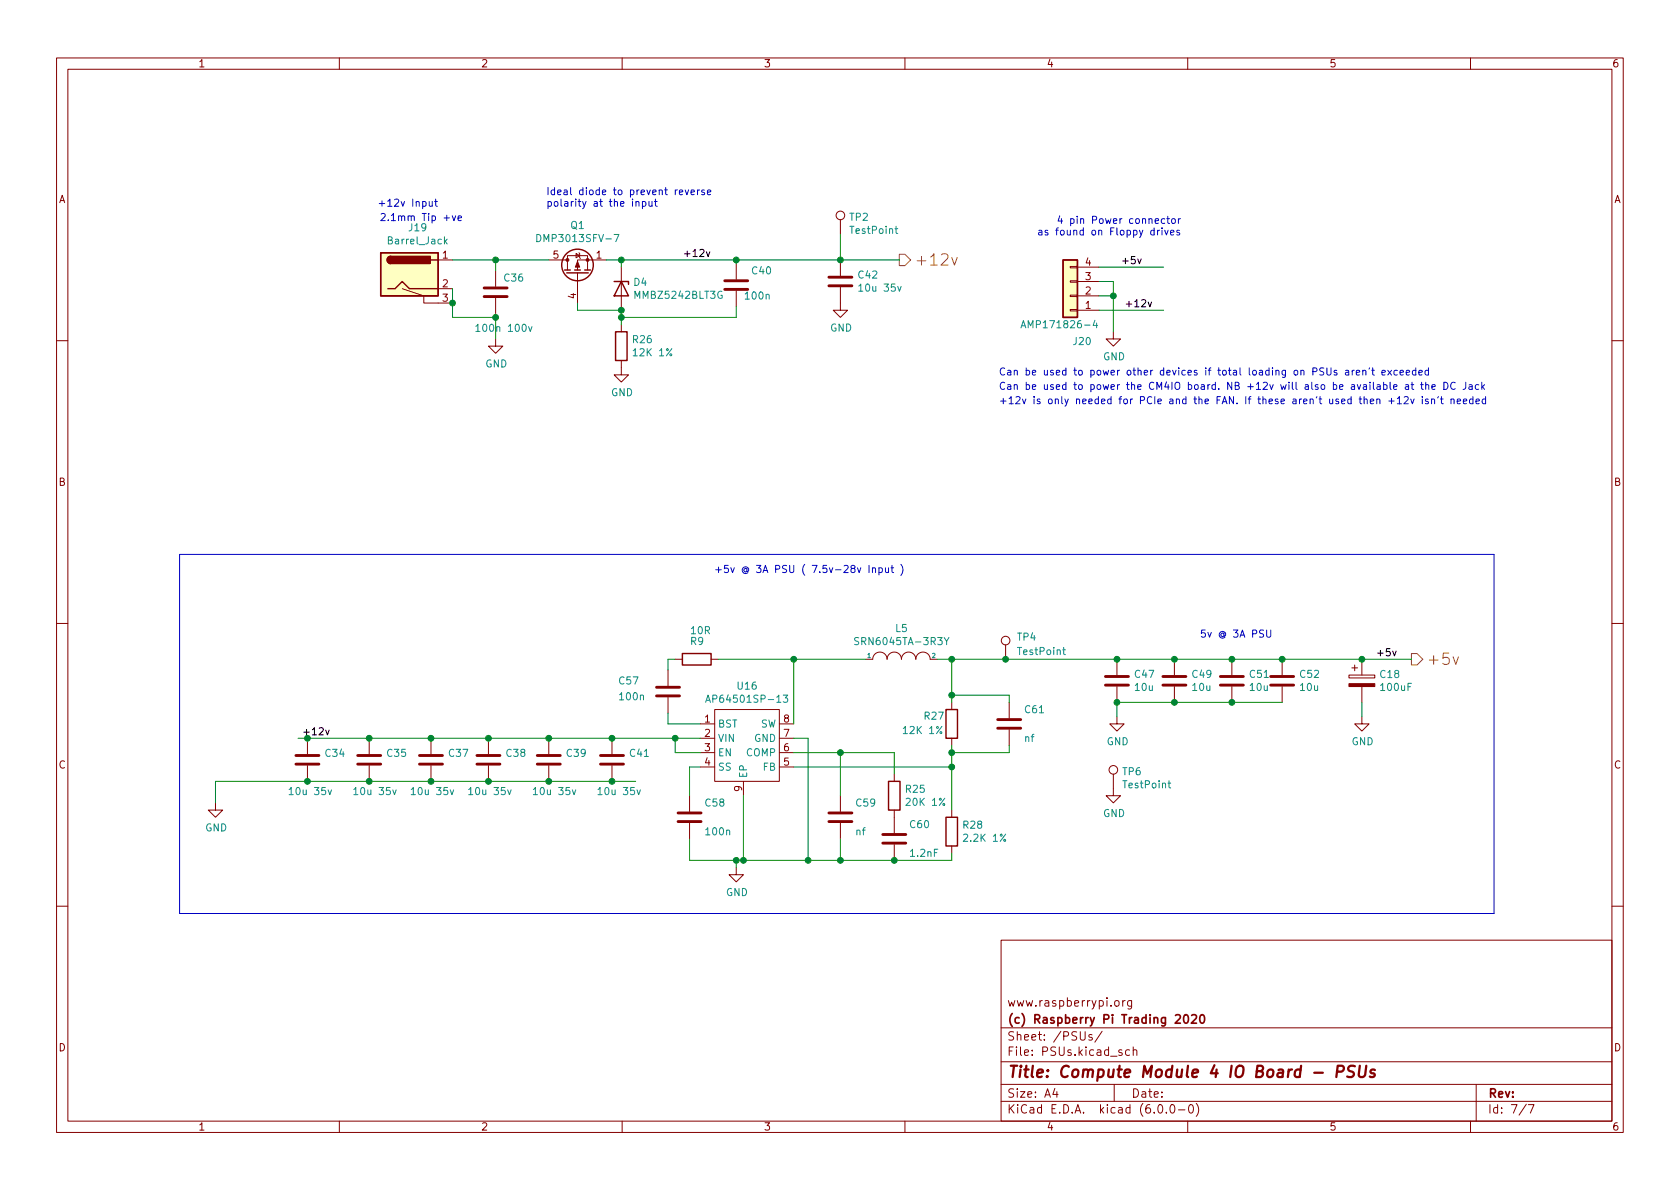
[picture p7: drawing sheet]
<svg xmlns="http://www.w3.org/2000/svg" width="297mm" height="210mm" viewBox="0 0 297 210" stroke-linecap="round" stroke-linejoin="round" font-family="sans-serif">
<g fill="none" stroke="#840000" stroke-width=".18">
<path d="M10 10.2h277v190.1h-277zM12 12.2h273v186.1h-273zM60 10.2v2M110 10.2v2M160 10.2v2M210 10.2v2M260 10.2v2M148.6 38.9v2.5M71.1 51l3.8 1.3v1.3h5.1M77.5 46h2.5M77.5 51h2.5M87.6 59.9v1.3h1.3l-1.3 1.3-1.2-1.3h1.2"/>
<path d="M87.6 47.9v2.8M87.6 52.7v2.8M97 46h3.3M100.3 47.7v-2.5h3.6v2.5M101.9 44.8l.6 .4-.6 .4zM102.1 48.3v5.3M102.4 44.7l.1 .1v.8l.1 .1M107.2 46h-5.1v1.7M109.9 47.2v7.7M109.9 57.4v1.3M130.2 46.6v2.8M130.2 51.4v2.8"/>
<path d="M148.6 50.8v4.1h1.3l-1.3 1.2-1.3-1.2h1.3M148.6 46v2.8M189.2 47.1h1.3v.3h-1.3zM189.2 49.7h1.3v.2h-1.3zM189.2 52.2h1.3v.2h-1.3zM189.2 54.7h1.3v.3h-1.3zM190.5 54.9h3.8M190.5 52.3h3.8M190.5 49.8h3.8M190.5 47.2h3.8M196.8 58.7v1.2h1.3l-1.3 1.3-1.2-1.3h1.2M10 60.2h2"/>
<path d="M109.9 63.7v2.6h1.2l-1.2 1.3-1.3-1.3h1.3M285 60.2h2M10 110.2h2M118.1 118.5v2.8M119.4 116.6h1.2M125.7 116.6h1.3M153 116.6h1.3a1.27 1.27 0 0 1 1.3-1.3 1.27 1.27 0 0 1 1.2 1.3 1.27 1.27 0 0 1 1.3-1.3 1.27 1.27 0 0 1 1.3 1.3 1.27 1.27 0 0 1 1.3-1.3 1.27 1.27 0 0 1 1.2 1.3 1.27 1.27 0 0 1 1.3-1.3 1.27 1.27 0 0 1 1.3 1.3h1.2M177.8 114v2.6M197.5 116.6v2.8M207.6 116.6v2.8M217.8 116.6v2.8M226.7 116.6v2.8"/>
<path d="M238.5 119.4h4.6v.5h-4.6zM239 118.1h1M239.5 117.6v1M240.8 116.6v2.8M285 110.2h2M54.4 130.6v2.7M54.4 135.4v2.8M65.3 130.6v2.7M65.3 135.4v2.8M76.2 130.6v2.7M76.2 135.4v2.8M86.4 130.6v2.7"/>
<path d="M86.4 135.4v2.8M97 130.6v2.7M97 135.4v2.8M108.2 130.6v2.7M108.2 135.4v2.8M118.1 123.3v2.8M123.8 128h2.6M123.8 130.6h2.6M123.8 133.1h2.6M123.8 135.6h2.6M126.4 125.5h11.4v12.7h-11.4zM131.4 138.2v2.5"/>
<path d="M137.8 128h2.5M137.8 130.6h2.5M137.8 133.1h2.5M137.8 135.6h2.5M158.1 136.9v1.3M168.3 124.2v1.3M168.3 130.6v1.2M178.4 124.2v2.8M178.4 129v2.8M196.8 136.9v3.8h1.3l-1.3 1.3-1.2-1.3h1.2M197.5 126.7v1.3h1.3l-1.3 1.3-1.3-1.3h1.3M197.5 121.4v2.8"/>
<path d="M207.6 121.4v2.8M217.8 121.4v2.8M226.7 121.4v2.8M240.8 126.7v1.3h1.3l-1.3 1.3-1.3-1.3h1.3M240.8 121.4v2.8M38.1 142v1.3h1.3l-1.3 1.2-1.3-1.2h1.3M121.9 140.7v2.8M121.9 145.5v2.8M130.2 153.4v1.3h1.2l-1.2 1.3-1.3-1.3h1.3M148.6 140.7v2.8M148.6 145.5v2.8M158.1 143.3v4"/>
<path d="M158.1 149.3v2.8M168.3 143.3v1.2M168.3 149.6v1.3M10 160.2h2M177 166.3h108v32h-108zM197.2 177l.4-.1 .3 .3v.4l-.3 .3h-.4l-.1-.3v-.4zM198.5 176.9v1M198.9 176.9l-.3 .1-.1 .2M200.1 176.9v1.2l-.3 .3h-.4M200.1 177l-.5-.1-.2 .3v.4l.1 .3h.6M285 160.2h2M60 198.3v2"/>
<path d="M110 198.3v2M160 198.3v2M177 194.8h108M177 191.8h108M177 187.8h108M177 181.8h108M186.5 192.5l-.4 1h1M186.9 193v1M193.1 183l-.4-.1-.2 .2 .1 .3 .5 .1v.4h-.6M194.9 182.4l-1.3 1.9M197 191.8v3M198.4 185.7l-.4-.1-.2 .2 .1 .3 .5 .1v.4h-.6"/>
<path d="M199.7 185.7l-.4-.1-.3 .3v.4l.1 .3h.6M200.4 185.8l.2-.2 .3 .1 .1 .9M200.4 185.1v1.5M204.9 195.4l.2-.1a.81 .81 0 0 1 .6 .7 .81 .81 0 0 1-.3 .8h-.2a.81 .81 0 0 1-.6-.6 .81 .81 0 0 1 .3-.8zM206.2 196.7v.1M207.1 195.4l.1-.1a.81 .81 0 0 1 .6 .7 .81 .81 0 0 1-.3 .8h-.1a.81 .81 0 0 1-.6-.6 .81 .81 0 0 1 .3-.8zM208.4 196.3h1.1M210 198.3v2M210.4 195.4l.1-.1a.81 .81 0 0 1 .6 .7 .81 .81 0 0 1-.3 .8h-.2a.81 .81 0 0 1-.5-.6 .81 .81 0 0 1 .3-.8zM211.5 195.1a1.72 1.72 0 0 1 0 2.3M260 198.3v2M261 191.8v6.5"/>
<path d="M269.9 195.3l-1.3 1.9M270.2 195.3h1l-.6 1.5"/>
<circle cx="148.6" cy="38.1" r=".76"/>
<circle cx="177.8" cy="113.3" r=".76"/>
<circle cx="196.8" cy="136.1" r=".76"/>
</g>
<path d="M232.4 189.7h1.5M236.4 189.5h.8a.55 .55 0 0 0 .4-.5 .55 .55 0 0 0-.3-.5h-.8l-.2 2M239.6 188.6a.85 .85 0 0 0-1.1 .1 .45 .45 0 0 0 .2 .7l.4 .1a.49 .49 0 0 1 .3 .5 .49 .49 0 0 1-.5 .5l-.7-.1M240.4 188.5l-.2 1.6 .2 .3a.66 .66 0 0 0 1-.3l.2-1.6M243.1 189.2a.49 .49 0 0 0-.8 .3l.1 .2 .6 .2 .1 .2-.1 .3-.2 .1-.6-.1" fill="none" stroke="#840000" stroke-width=".4"/>
<path d="M207.8 179.6l.6-.2 .2 .2 .1 .3-.9 1h.9M209.4 179.6l.2-.2a.81 .81 0 0 1 .6 .7 .81 .81 0 0 1-.3 .8h-.1a.81 .81 0 0 1-.4-1.3zM210.7 179.6l.6-.2 .2 .2 .1 .3-1 1h1M212.3 179.6l.2-.2a.81 .81 0 0 1 .6 .7 .81 .81 0 0 1-.3 .8h-.2a.81 .81 0 0 1-.3-1.3z" fill="none" stroke="#840000" stroke-width=".3"/>
<g fill="none" stroke="#840000" stroke-width=".51">
<path d="M85.6 52.4h4.1M85.6 50.9h4.1M128.1 51.2h4.1M128.1 49.7h4.1M146.6 50.5h4M146.6 49h4M195.5 119.6h4M205.6 119.6h4.1M215.8 119.6h4M224.7 119.6h4M52.3 135.1h4.1M52.3 133.6h4.1"/>
<path d="M63.2 135.1h4.1M63.2 133.6h4.1M74.2 135.1h4M74.2 133.6h4M84.3 135.1h4.1M84.3 133.6h4.1M95 135.1h4.1M95 133.6h4.1M106.2 135.1h4M106.2 133.6h4M116.1 123.1h4M116.1 121.5h4"/>
<path d="M176.4 128.8h4.1M176.4 127.2h4.1M195.5 121.2h4M205.6 121.2h4.1M215.8 121.2h4M224.7 121.2h4M119.9 145.3h4.1M119.9 143.8h4.1M146.6 145.3h4M146.6 143.8h4M156.1 149.1h4M156.1 147.6h4"/>
</g>
<g fill="none" stroke="#008484" stroke-width=".18">
<path d="M78.7 42.7l.4 .4M79.1 42.3l-.5 .5M84.1 57.7l.4-.4v1.3M84.1 58.6h.8M93.5 57.8l.3 .8 .3-.8M94.9 41.5a.64 .64 0 0 1 .7 .6 .64 .64 0 0 1-.7 .6zM108.6 41.5h.8l-.5 1.2M127.6 51.6a.59 .59 0 0 0-.7 .5 .59 .59 0 0 0 .7 .6l.1-.5h-.3M151.8 50.6l.4-.4v1.3M151.8 51.5h.8M158.2 40.4h.5M158.4 40v1.1l.3 .2"/>
<path d="M158.7 50.6l.3 .9 .3-.9M180.5 58l.4-1.3 .5 1.3M180.6 57.6h.6M193.6 56.6l-.3 .9h.8M193.9 57.1v.9M151.8 112.8l-.5-.1-.1 .2v.3l.5 .3 .1 .3-.2 .2-.5-.1M166.9 112.7l.5 .7 .4-.7M187.9 114.9h.5M188.1 114.5v1.1l.3 .2M51.1 139.6l.4-.3v1.2M58 139.7l.3 .8 .3-.8M62.6 139.6l.3-.3v1.2"/>
<path d="M69.4 139.7l.3 .8 .4-.8M72.7 139.6l.4-.3v1.2M79.6 139.7l.3 .8 .3-.8M82.9 139.6l.3-.3v1.2M89.8 139.7l.3 .8 .3-.8M94.3 139.6l.4-.3v1.2M101.2 139.7l.3 .8 .3-.8M105.7 139.6l.4-.3v1.2M112.6 139.7l.3 .8 .3-.8M124.8 124.2l.4-1.3 .4 1.3M124.9 123.8h.6M138.5 122.9h.8l-.4 .5 .3 .1v.6l-.2 .1-.5-.1"/>
<path d="M206.5 138.5h.5M206.7 138.1v1l.3 .2M51.1 140.5h.7M62.6 140.5h.7M72.7 140.5h.7M82.9 140.5h.7M94.3 140.5h.7M105.7 140.5h.8"/>
</g>
<g fill="none" stroke="#840000" stroke-width=".25">
<path d="M67.3 44.7h10.2v7.6h-10.2zM68.6 51h1.2l1.3-1.2 1.3 1.2h5.1M69.1 45.3a.64 .64 0 0 0-.6 .7 .64 .64 0 0 0 .6 .6M76.2 46h1.3M99.8 47.7h1M100.2 48.3h3.8M101.6 47.7h1M103.4 47.7h1M108.6 49.8h2.5v.5M108.8 58.7h2.1v5h-2.1zM109.9 49.8l1.2 2.5h-2.5zM188 46h2.5v10.1h-2.5z"/>
<path d="M120.6 115.6h5.1v2h-5.1zM157.1 138.2h2v5.1h-2zM167.3 125.5h2v5.1h-2zM167.3 144.5h2v5.1h-2z"/>
<circle cx="102.1" cy="46.9" r="2.79"/>
</g>
<g fill="#840000" stroke="#840000" stroke-width=".18">
<path d="M102.1 46.2l.4 1h-.8z"/>
<path d="M238.5 120.9h4.6v.5h-4.6z"/>
<circle cx="103.9" cy="46" r=".25"/>
<circle cx="100.3" cy="46" r=".25"/>
</g>
<g fill="#ffffc2" stroke="#ffffc2" stroke-width=".18">
<path d="M188 46h2.5v10.1h-2.5z"/>
<path d="M67.3 44.7h10.2v7.6h-10.2z"/>
</g>
<g fill="#840000" stroke="#840000" stroke-width=".25">
<path d="M68.6 45.5l.5-.2v1.3a.64 .64 0 0 1-.6-.4 .64 .64 0 0 1 .1-.7z"/>
<path d="M69.1 45.3h7v1.3h-7z"/>
</g>
<path d="M159 45h1l1 1-1 1h-1zM168.3 45.5l.5 1.4 .4-1.4M249.6 115.6h1l1 1-1 1h-1zM256.9 116.2l.5 1.3 .5-1.3" fill="none" stroke="#848400" stroke-width=".18"/>
<path d="M124.9 44.5l.3 .9 .3-.9M201.2 45.8l.3 .8 .3-.8M203 53.4l.3 .9 .3-.9M246.2 115.1l.3 .9 .3-.9M57.6 129.1l.3 .9 .3-.9" fill="none" stroke="#000" stroke-width=".18"/>
<g fill="none" stroke="#0000c2" stroke-width=".18">
<path d="M67.4 37.9l.5-.2 .2 .4-.8 .9h.8M68.7 38.9v.1M75.9 35.6v.8l.3 .1 .2-.1M76.4 35.6v.9M76.9 35.6h.4M77 35.2v1.1l.3 .2M112.4 35.8l.2-.2 .3 .1 .1 .8M112.4 35.6v.9M113.6 35.7l.4-.1 .2 .3-.1 .5h-.5M113.6 35.6v1.3M114.7 35.6l.1 .8 .3 .1 .2-.1M115.3 35.6v.9"/>
<path d="M115.7 35.6h.5M115.9 35.2v1.1l.3 .2M120.1 34l.6-.1v-.3h-.4l-.2 .2 .1 .6h.5M121.1 33.6l.4 .8 .3-.8M122.2 34l.6-.1-.1-.3h-.3l-.2 .2v.6h.5M123.3 33.6v.8M123.7 33.6l-.4 .2M124.5 33.6h-.3l-.1 .2v.1l.4 .2v.3h-.4M125.1 34l.6-.1-.1-.3h-.3l-.2 .2v.6h.5M187.4 38.2l-.3 .9h.8M187.7 38.7v.8M189.3 38.7h.4l.2 .2-.1 .6h-.5"/>
<path d="M189.3 38.7v1.2M208.4 38.7v.8M208.7 38.7l-.3 .2M183.7 40.8h.5v.8M184.2 41l-.4 .1-.2 .2 .2 .3 .4-.1M185.3 40.8l-.3-.1-.2 .2v.2l.5 .1v.3h-.5M208.5 40.8l-.3-.1-.1 .2v.2l.4 .1v.3h-.4M237.9 65.5h.5l.1 .8M238.5 65.8h-.4l-.2 .2 .2 .3h.4M239.1 65.5v.8M239.4 65.5l-.3 .2M239.8 65.9l.6-.1-.1-.3h-.3l-.2 .2 .1 .6h.4"/>
<path d="M241 65.6l.1-.1h.3l.1 .8M241 65.5v.8M242.2 65.1l-.2 .2M242.5 65.5h.5M242.7 65.1v1l.3 .2M244.3 65.9l.6-.1v-.3h-.4l-.2 .2 .1 .6h.5M244.6 68.1l.4-.1 .2 .3-.1 .5h-.5M245.4 65.5l.6 .8M245.5 70.9h1M245.8 67.6v1.1l.2 .2M246 70.4v1M246 65.5l-.6 .8"/>
<path d="M246.4 68.4l.6-.1-.1-.2-.3-.1-.2 .2 .1 .6h.4M247.1 70.5l.3-.4v1.3M247.1 65.5h-.4l-.2 .2 .1 .6h.5M247.1 71.4h.7M247.5 65.9l.6-.1v-.3h-.4l-.2 .2 .1 .6h.5M248.3 70.3l.5-.2 .2 .4-.8 .9h.8M248.5 68.1h.5l.1 .8M248.6 65.9l.6-.1v-.3h-.4l-.2 .2 .1 .6h.5M249.1 68.3l-.5 .1-.1 .2 .1 .3 .5-.1M249.4 70.6l.3 .8 .3-.8M249.5 68h.5M249.7 67.6v1.1l.3 .2"/>
<path d="M250.3 65.5h-.3l-.3 .2 .1 .6h.5M250.3 65.1v1.2M250.9 65.9l.6-.1-.1-.3h-.3l-.2 .2v.6h.5M251.2 68h.5M251.4 67.6v1.1l.3 .2M251.5 70.1v.2M251.5 70.6v.8M252.1 68.1l.2-.1 .3 .1v.8M252.1 67.6v1.3M252.5 70.6h-.3l-.2 .1 .1 .2 .4 .1v.3h-.5M252.6 65.5h-.4l-.2 .2 .1 .6h.5M252.6 65.1v1.2"/>
<path d="M253.1 70.7l.2-.1h.3l.1 .8M253.1 70.6v.8M253.2 68.4l.6-.1-.1-.2-.3-.1-.2 .2v.6h.5M254.3 70.1l-.1 .3M254.7 70.6h.5M254.9 70.1v1.1l.3 .2M255.3 67.6a.64 .64 0 0 1 .7 .6 .64 .64 0 0 1-.7 .7zM256.6 70.7l.1-.1h.3l.1 .8M256.6 70.6v.8M257.3 67.7a.6 .6 0 0 0-.9 .4 .6 .6 0 0 0 .6 .8l.3-.2M257.6 71l.6-.1v-.3h-.4l-.2 .1 .1 .6h.5M258.7 71l.6-.1v-.3h-.4l-.2 .1 .1 .6h.5"/>
<path d="M259.2 67.6v.9a.41 .41 0 0 1-.5 .4M259.8 68.1h.4l.1 .8M260.3 68.3l-.4 .1-.2 .2 .2 .3 .4-.1M260.4 70.6h-.3l-.3 .2 .1 .5h.5M260.4 70.1v1.3M261 71l.6-.1-.1-.3h-.3l-.2 .1v.6h.5M261.5 68.1l-.4-.1-.2 .3 .1 .5h.5M262 67.6v1.3M262.1 68.4l.4 .5M262.5 68l-.5 .5M262.7 70.6h-.4l-.2 .2 .1 .5h.5M262.7 70.1v1.3"/>
<path d="M31.7 98h232.5v63.5h-232.5zM128.7 100h-.6v.6l.2-.1h.4l.1 .2-.1 .4-.1 .1-.5-.1M126.6 100.8h.9M127 100.3v.9M129.2 100.4l.3 .8 .3-.8M132.1 100.6a.31 .31 0 0 0-.5 0 .31 .31 0 0 0 0 .5 .31 .31 0 0 0 .5-.1M132.1 100.5v.5l.1 .1a.55 .55 0 0 0-.3-.9 .55 .55 0 0 0-.7 .6 .61 .61 0 0 0 .4 .6 .61 .61 0 0 0 .6-.2M224 111.4v1l.2 .3h.2l.3-.3v-1"/>
</g>
<g fill="none" stroke="#008400" stroke-width=".18">
<path d="M80 46h17M80 51v5.1h7.6M87.6 46v1.9M87.6 55.5v4.4M102.1 53.6v1.3h7.8v2.5M107.2 46h51.8M109.9 46v1.2M130.2 54.2v1.9h-20.3M130.2 46v.6M148.6 41.4v4.6M194.3 54.9h11.4M194.3 52.3h2.5"/>
<path d="M194.3 49.8h2.5v8.9M194.3 47.2h11.4M119.4 116.6h-1.3v1.9M127 116.6h26M140.3 116.6v11.4M165.7 116.6h83.9M168.3 116.6v7.6M52.7 130.6h71.1M112.4 138.2h-74.3v3.8M118.1 126.1v1.9h5.7M119.4 130.6v2.5h4.4M123.8 135.6h-1.9v5.1"/>
<path d="M140.3 133.1h17.8v3.8M140.3 135.6h28M140.3 130.6h2.6v21.5M148.6 133.1v7.6M168.3 131.8v11.5M168.3 122.9h10.1v1.3M178.4 131.8v1.3h-10.1M226.7 124.2h-29.2v2.5M240.8 124.2v2.5M121.9 148.3v3.8h46.4v-1.2M130.2 152.1v1.3M131.4 140.7v11.4"/>
<path d="M148.6 148.3v3.8"/>
</g>
<g fill="#008400" stroke="#008400" stroke-width=".18">
<circle cx="197.5" cy="116.6" r=".51"/>
<circle cx="197.5" cy="124.2" r=".51"/>
<circle cx="177.8" cy="116.6" r=".51"/>
<circle cx="217.8" cy="116.6" r=".51"/>
<circle cx="217.8" cy="124.2" r=".51"/>
<circle cx="226.7" cy="116.6" r=".51"/>
<circle cx="240.8" cy="116.6" r=".51"/>
<circle cx="207.6" cy="116.6" r=".51"/>
<circle cx="207.6" cy="124.2" r=".51"/>
<circle cx="76.2" cy="138.2" r=".51"/>
<circle cx="65.3" cy="130.6" r=".51"/>
<circle cx="76.2" cy="130.6" r=".51"/>
<circle cx="86.4" cy="130.6" r=".51"/>
<circle cx="86.4" cy="138.2" r=".51"/>
<circle cx="97" cy="138.2" r=".51"/>
<circle cx="54.4" cy="130.6" r=".51"/>
<circle cx="54.4" cy="138.2" r=".51"/>
<circle cx="97" cy="130.6" r=".51"/>
<circle cx="108.2" cy="138.2" r=".51"/>
<circle cx="108.2" cy="130.6" r=".51"/>
<circle cx="87.6" cy="56.1" r=".51"/>
<circle cx="65.3" cy="138.2" r=".51"/>
<circle cx="87.6" cy="46" r=".51"/>
<circle cx="109.9" cy="54.9" r=".51"/>
<circle cx="130.2" cy="46" r=".51"/>
<circle cx="80" cy="53.6" r=".51"/>
<circle cx="109.9" cy="56.1" r=".51"/>
<circle cx="109.9" cy="46" r=".51"/>
<circle cx="130.2" cy="152.1" r=".51"/>
<circle cx="131.4" cy="152.1" r=".51"/>
<circle cx="142.9" cy="152.1" r=".51"/>
<circle cx="148.6" cy="152.1" r=".51"/>
<circle cx="119.4" cy="130.6" r=".51"/>
<circle cx="168.3" cy="135.6" r=".51"/>
<circle cx="148.6" cy="133.1" r=".51"/>
<circle cx="158.1" cy="152.1" r=".51"/>
<circle cx="140.3" cy="116.6" r=".51"/>
<circle cx="168.3" cy="122.9" r=".51"/>
<circle cx="168.3" cy="133.1" r=".51"/>
<circle cx="168.3" cy="116.6" r=".51"/>
<circle cx="148.6" cy="46" r=".51"/>
<circle cx="196.9" cy="52.3" r=".51"/>
</g>
<g font-size="2.8" fill="#848400">
<text x="161.6" y="47">+12v</text>
<text x="252.2" y="117.6">+5v</text>
</g>
<text font-size="2.8" fill="#840000" x="178" y="190.6">Title: Compute Module 4 IO Board - PSUs</text>
<g font-size="2.1" fill="#840000">
<text x="178" y="178">www.raspberrypi.org</text>
<text x="178" y="184">Sheet: /PSUs/</text>
<text x="178" y="181">(c) Raspberry Pi Trading 2020</text>
<text x="178" y="186.7">File: PSUs.kicad_sch</text>
<text x="178" y="196.9">KiCad E.D.A. kicad (6.0.0-0)</text>
<text x="178" y="194.1">Size: A4</text>
<text x="200" y="194.1">Date:</text>
<text x="263" y="194.1">Rev:</text>
<text x="263" y="196.9">Id: 7/7</text>
</g>
<g font-size="1.8" fill="#840000">
<text x="35" y="11.9">1</text>
<text x="85" y="11.9">2</text>
<text x="135" y="11.9">3</text>
<text x="185" y="11.9">4</text>
<text x="235" y="11.9">5</text>
<text x="285" y="11.9">6</text>
<text x="10.3" y="35.9">A</text>
<text x="285.3" y="35.9">A</text>
<text x="78.2" y="45.7">1</text>
<text x="97.8" y="45.7">5</text>
<text x="105.4" y="45.7">1</text>
<text x="191.9" y="47">4</text>
<text x="78.2" y="50.8">2</text>
<text x="78.2" y="53.3">3</text>
<text x="101.9" y="52.8" transform="rotate(-90 101.9 52.8)">4</text>
<text x="191.9" y="52.1">2</text>
<text x="191.9" y="49.5">3</text>
<text x="191.9" y="54.6">1</text>
<text x="10.3" y="85.9">B</text>
<text x="285.3" y="85.9">B</text>
<text x="124.6" y="127.8">1</text>
<text x="124.6" y="130.3">2</text>
<text x="138.6" y="130.3">7</text>
<text x="138.6" y="127.8">8</text>
<text x="10.3" y="135.9">C</text>
<text x="124.6" y="132.8">3</text>
<text x="124.6" y="135.4">4</text>
<text x="138.6" y="135.4">5</text>
<text x="138.6" y="132.8">6</text>
<text x="285.3" y="135.9">C</text>
<text x="131.2" y="139.9" transform="rotate(-90 131.2 139.9)">9</text>
<text x="10.3" y="185.9">D</text>
<text x="285.3" y="185.9">D</text>
<text x="35" y="199.9">1</text>
<text x="85" y="199.9">2</text>
<text x="135" y="199.9">3</text>
<text x="185" y="199.9">4</text>
<text x="235" y="199.9">5</text>
<text x="285" y="199.9">6</text>
</g>
<g font-size="1.8" fill="#0000c2">
<text x="96.5" y="34.5">Ideal diode to prevent reverse</text>
<text x="66.7" y="36.5">+12v Input</text>
<text x="69.7" y="39.1">2.1mm Tip +ve</text>
<text x="96.5" y="36.5">polarity at the input</text>
<text x="186.9" y="41.6">as found on Floppy drives</text>
<text x="189.9" y="39.6">4 pin Power connector</text>
<text x="176.5" y="71.5">+12v is only needed for PCIe and the FAN. If these aren't used then +12v isn't needed</text>
<text x="176.5" y="68.9">Can be used to power the CM4IO board. NB +12v will also be available at the DC Jack</text>
<text x="176.5" y="66.4">Can be used to power other devices if total loading on PSUs aren't exceeded</text>
<text x="133.5" y="101.3">+5v @ 3A PSU ( 7.5v-28v Input )</text>
<text x="212.1" y="112.7">5v @ 3A PSU</text>
</g>
<g font-size="1.8" fill="#008484">
<text x="72.4" y="40.9">J19</text>
<text x="100.9" y="40.5">Q1</text>
<text x="150.2" y="39">TP2</text>
<text x="150.5" y="41.3">TestPoint</text>
<text x="68.8" y="43.2">Barrel_Jack</text>
<text x="95.7" y="42.8">DMP3013SFV-7</text>
<text x="89.2" y="49.8">C36</text>
<text x="112.1" y="50.5">D4</text>
<text x="112.4" y="52.8">MMBZ5242BLT3G</text>
<text x="131.9" y="53">100n</text>
<text x="133" y="48.5">C40</text>
<text x="151.8" y="49.2">C42</text>
<text x="152.3" y="51.6">10u 35v</text>
<text x="84.8" y="58.7">100n 100v</text>
<text x="146.8" y="58.6">GND</text>
<text x="181.6" y="58">AMP171826-4</text>
<text x="85.8" y="65">GND</text>
<text x="111.9" y="60.7">R26</text>
<text x="112.2" y="63">12K 1%</text>
<text x="189.8" y="61">J20</text>
<text x="195" y="63.7">GND</text>
<text x="108" y="70">GND</text>
<text x="122.2" y="112.1">10R</text>
<text x="158.4" y="111.8">L5</text>
<text x="179.9" y="113.3">TP4</text>
<text x="122.1" y="114">R9</text>
<text x="151.9" y="114.1">SRN6045TA-3R3Y</text>
<text x="180.1" y="115.8">TestPoint</text>
<text x="200.7" y="119.9">C47</text>
<text x="210.9" y="119.9">C49</text>
<text x="221" y="119.9">C51</text>
<text x="229.9" y="119.9">C52</text>
<text x="244.1" y="119.9">C18</text>
<text x="109.5" y="121">C57</text>
<text x="109.7" y="123.8">100n</text>
<text x="125.9" y="124.3">AP64501SP-13</text>
<text x="130.5" y="121.9">U16</text>
<text x="200.7" y="122.2">10u</text>
<text x="210.9" y="122.2">10u</text>
<text x="221.1" y="122.2">10u</text>
<text x="230" y="122.2">10u</text>
<text x="244.2" y="122.2">100uF</text>
<text x="126.9" y="128.6">BST</text>
<text x="126.9" y="131.2">VIN</text>
<text x="133.4" y="131.2">GND</text>
<text x="134.4" y="128.6">SW</text>
<text x="160" y="129.8">12K 1%</text>
<text x="163.5" y="127.2">R27</text>
<text x="181.2" y="131.2">nf</text>
<text x="181.3" y="126.1">C61</text>
<text x="195.6" y="131.8">GND</text>
<text x="239" y="131.8">GND</text>
<text x="57.6" y="133.8">C34</text>
<text x="68.5" y="133.8">C35</text>
<text x="79.4" y="133.8">C37</text>
<text x="89.6" y="133.8">C38</text>
<text x="100.3" y="133.8">C39</text>
<text x="111.4" y="133.8">C41</text>
<text x="126.9" y="133.7">EN</text>
<text x="126.9" y="136.3">SS</text>
<text x="132" y="133.7">COMP</text>
<text x="132.1" y="137.7" transform="rotate(-90 132.1 137.7)">EP</text>
<text x="134.9" y="136.3">FB</text>
<text x="198.5" y="137.1">TP6</text>
<text x="51.6" y="140.6">10u 35v</text>
<text x="63" y="140.6">10u 35v</text>
<text x="73.2" y="140.6">10u 35v</text>
<text x="83.3" y="140.6">10u 35v</text>
<text x="94.8" y="140.6">10u 35v</text>
<text x="106.2" y="140.6">10u 35v</text>
<text x="124.8" y="142.6">C58</text>
<text x="151.4" y="142.6">C59</text>
<text x="160.2" y="140.2">R25</text>
<text x="160.5" y="142.5">20K 1%</text>
<text x="198.7" y="139.4">TestPoint</text>
<text x="36.3" y="147">GND</text>
<text x="124.9" y="147.7">100n</text>
<text x="151.3" y="147.7">nf</text>
<text x="161" y="146.4">C60</text>
<text x="170.4" y="146.5">R28</text>
<text x="170.7" y="148.8">2.2K 1%</text>
<text x="195" y="144.5">GND</text>
<text x="161.1" y="151.5">1.2nF</text>
<text x="128.3" y="158.4">GND</text>
</g>
<g font-size="1.8">
<text x="120.6" y="45.4">+12v</text>
<text x="198.1" y="46.7">+5v</text>
<text x="198.8" y="54.3">+12v</text>
<text x="243.2" y="116">+5v</text>
<text x="53.3" y="130">+12v</text>
</g>
<g font-size="1.1" fill="#008484">
<text x="153.4" y="116.3">1</text>
<text x="164.8" y="116.3">2</text>
</g>
</svg>
